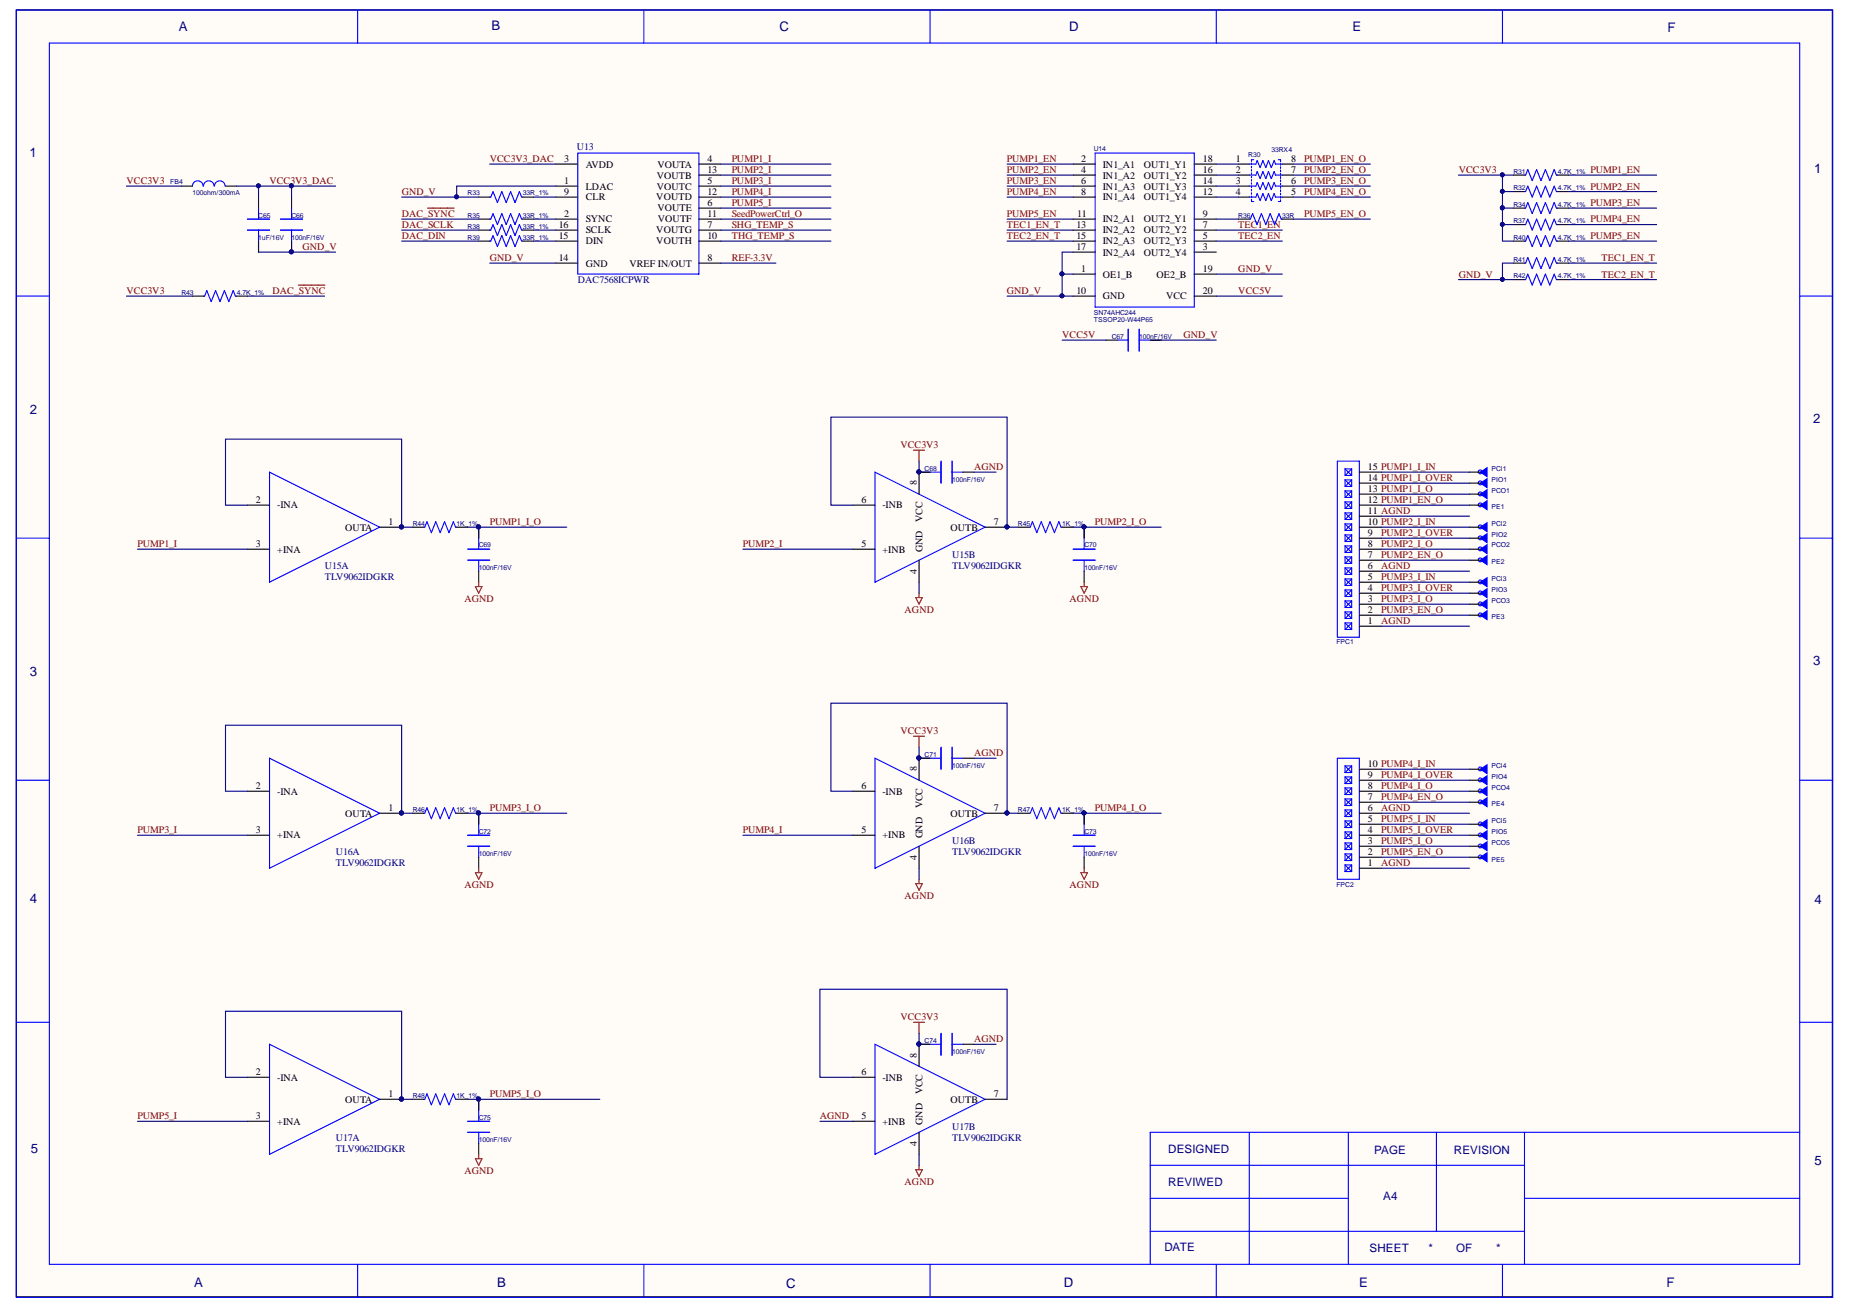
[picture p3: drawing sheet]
<svg xmlns="http://www.w3.org/2000/svg" width="297mm" height="210mm" viewBox="0 0 297 210" stroke-linecap="round" stroke-linejoin="round" font-family="sans-serif">
<path d="M2.6 1.6h291.3v206.3h-291.3z" fill="#fffcf8" stroke="#000" stroke-width=".16"/>
<g fill="none" stroke="#00f" stroke-width=".18">
<path d="M2.6 1.6h291.3v206.4h-291.3zM7.9 6.9h280.8v195.8h-280.8zM57.4 1.6v5.3M103.3 1.6v5.3M149.2 1.6v5.3M195.1 1.6v5.3M241 1.6v5.3M78.5 36.9h.2l.4-.9 .7 1.8 .7-1.8 .7 1.8 .7-1.8 .7 1.8 .7-1.8 .4 .9h.1M78.5 35.1h.2l.4-.8 .7 1.7 .7-1.7 .7 1.7 .7-1.7 .7 1.7 .7-1.7 .4 .8h.1M78.5 38.7h.2l.4-.9 .7 1.7 .7-1.7 .7 1.7 .7-1.7 .7 1.7 .7-1.7 .4 .9h.1M175.7 24.5h15.8v24.7h-15.8zM200.4 26.3h1l.2-.6 .5 1.2 .5-1.2 .4 1.2 .4-1.2 .5 1.2 .5-1.2 .2 .6h1.1"/>
<path d="M200.4 28.1h1l.2-.6 .5 1.1 .5-1.1 .4 1.1 .4-1.1 .5 1.1 .5-1.1 .2 .6h1.1M200.4 29.8h1l.2-.5 .5 1.1 .5-1.1 .4 1.1 .4-1.1 .5 1.1 .5-1.1 .2 .5h1.1M200.4 31.6h1l.2-.6 .5 1.2 .5-1.2 .4 1.2 .4-1.2 .5 1.2 .5-1.2 .2 .6h1.1M200.7 26.1v.3M200.7 26.7v.2M200.7 27.2v.2M200.7 27.7v.3M200.7 28.3v.2M200.7 28.8v.2M200.7 29.3v.3M200.7 29.8v.3M200.7 30.4v.2"/>
<path d="M200.7 30.9v.2M200.7 31.4v.3M200.7 32v.3h.4M201.1 25.6h-.4v.3M205 25.6h.4v.4M205.4 32v.3h-.4M205.4 26.2v.3M205.4 26.7v.3M205.4 27.3v.2M205.4 27.8v.3M205.4 28.3v.3M205.4 28.9v.2"/>
<path d="M205.4 29.4v.3M205.4 29.9v.3M205.4 30.4v.3M205.4 31v.3M205.4 31.5v.3M244.5 28.1h.2l.3-.9 .7 1.8 .8-1.8 .7 1.8 .7-1.8 .7 1.8 .7-1.8 .3 .9h.2M244.5 30.7h.2l.3-.9 .7 1.8 .8-1.8 .7 1.8 .7-1.8 .7 1.8 .7-1.8 .3 .9h.2M244.5 33.4h.2l.3-.9 .7 1.8 .8-1.8 .7 1.8 .7-1.8 .7 1.8 .7-1.8 .3 .9h.2M244.5 36h.2l.3-.9 .7 1.8 .8-1.8 .7 1.8 .7-1.8 .7 1.8 .7-1.8 .3 .9h.2M2.6 47.5h5.3M179.2 54.5h1.7M180.9 52.8v3.5"/>
<path d="M182.7 54.5h3.5M182.7 52.8v3.5M288.7 47.5h5.2M43.2 75.7l17.7 8.8-17.7 8.9zM140.3 75.7l17.7 8.8-17.7 8.9zM147.4 75.7h3.5M150.9 73.9v3.6M152.7 75.7h1.8M152.7 73.9v3.6M2.6 86.3h5.3M67.9 84.5h.2l.4-.8 .7 1.7 .7-1.7 .7 1.7 .7-1.7 .7 1.7 .7-1.7 .4 .8h.1M75 89.8h3.5"/>
<path d="M75 88.1h3.5M76.8 84.5v3.6M76.8 89.8v1.8M165.1 84.5h.1l.4-.8 .7 1.7 .7-1.7 .7 1.7 .7-1.7 .7 1.7 .7-1.7 .4 .8h.2M172.1 89.8h3.6M172.1 88.1h3.6M173.9 84.5v3.6M173.9 89.8v1.8M288.7 86.3h5.2M150.9 119.8v3.5M152.7 119.8v3.5M2.6 125.1h5.3"/>
<path d="M43.2 121.6l17.7 8.8-17.7 8.8zM67.9 130.4h.2l.4-.9 .7 1.8 .7-1.8 .7 1.8 .7-1.8 .7 1.8 .7-1.8 .4 .9h.1M75 135.7h3.5M75 133.9h3.5M76.8 130.4v3.5M76.8 135.7v1.8M140.3 121.6l17.7 8.8-17.7 8.8zM147.4 121.6h3.5M152.7 121.6h1.8M165.1 130.4h.1l.4-.9 .7 1.8 .7-1.8 .7 1.8 .7-1.8 .7 1.8 .7-1.8 .4 .9h.2M172.1 135.7h3.6M172.1 133.9h3.6"/>
<path d="M173.9 130.4v3.5M173.9 135.7v1.8M288.7 125.1h5.2M2.6 163.9h5.3M288.7 163.9h5.2M184.5 186.9h60M184.5 197.4h60M184.5 192.2h31.8M200.4 181.6v21.1M216.3 181.6v21.1M230.4 181.6v15.8M244.5 192.2h44.2"/>
<path d="M244.5 181.6v21.1M288.7 181.6h-104.2v21.1M57.4 202.7v5.3M103.3 202.7v5.3M149.2 202.7v5.3M195.1 202.7v5.3M241 202.7v5.3"/>
</g>
<g fill="none" stroke="#800000" stroke-width=".18">
<path d="M68.6 33.4h4.2M146.5 72.2h1.8M147.4 72.2v1.7M76.2 94.1h1.1l-.5 1zM76.8 93.4v.7M146.9 95.8h1l-.5 1.1zM147.4 95.1v.7M173.4 94.1h1l-.5 1zM173.9 93.4v.7M146.5 118.1h1.8M147.4 118.1v1.7M76.2 139.9h1.1l-.5 1.1z"/>
<path d="M76.8 139.2v.7M173.4 139.9h1l-.5 1.1zM173.9 139.2v.7M146.9 141.7h1l-.5 1.1zM147.4 141v.7"/>
</g>
<g fill="none" stroke="#000" stroke-width=".18">
<path d="M76.8 38.7h1.7M76.8 36.9h1.7M76.8 35.1h1.7M83.8 38.7h1.8M83.8 36.9h1.8M83.8 35.1h1.8M172.1 26.3h3.6M172.1 28.1h3.6M172.1 38.7h3.6M172.1 29.8h3.6M172.1 36.9h3.6M172.1 31.6h3.6"/>
<path d="M172.1 35.1h3.6M191.5 26.3h3.6M191.5 28.1h3.6M191.5 38.7h3.6M191.5 29.8h3.6M191.5 36.9h3.6M191.5 31.6h3.6M191.5 35.1h3.6M198.6 26.3h1.8M198.6 28.1h1.8M198.6 29.8h1.8M198.6 31.6h1.8"/>
<path d="M205.7 26.3h1.7M205.7 28.1h1.7M205.7 29.8h1.7M205.7 31.6h1.7M242.7 28.1h1.8M242.7 30.7h1.8M242.7 33.4h1.8M242.7 36h1.8M249.8 28.1h1.8M249.8 30.7h1.8M249.8 33.4h1.8M249.8 36h1.8"/>
<path d="M172.1 44h3.6M172.1 40.4h3.6M172.1 47.5h3.6M177.4 54.5h1.8M184.5 54.5h1.7M191.5 44h3.6M191.5 40.4h3.6M191.5 47.5h3.6M149.2 75.7h-1.8v3.5M154.5 75.7h1.7M39.7 81h3.5M39.7 88.1h3.5"/>
<path d="M60.9 84.5h3.5M66.2 84.5h1.7M73.2 84.5h1.8M76.8 84.5v1.8M76.8 91.6v1.8M136.8 81h3.5M136.8 88.1h3.5M147.4 89.8v3.6M158 84.5h3.5M163.3 84.5h1.8M170.4 84.5h1.7M173.9 84.5v1.8"/>
<path d="M173.9 91.6v1.8M39.7 126.9h3.5M39.7 133.9h3.5M60.9 130.4h3.5M66.2 130.4h1.7M73.2 130.4h1.8M76.8 130.4v1.8M76.8 137.5v1.7M136.8 126.9h3.5M136.8 133.9h3.5M147.4 135.7v3.5M149.2 121.6h-1.8v3.5"/>
<path d="M154.5 121.6h1.7M158 130.4h3.5M163.3 130.4h1.8M170.4 130.4h1.7M173.9 130.4v1.8M173.9 137.5v1.7"/>
</g>
<g fill="#000080" stroke="#000080" stroke-width=".16">
<circle cx="64.4" cy="84.5" r=".31"/>
<circle cx="76.7" cy="84.5" r=".31"/>
<circle cx="173.9" cy="84.5" r=".31"/>
<circle cx="64.4" cy="130.4" r=".31"/>
<circle cx="161.5" cy="130.4" r=".31"/>
<circle cx="147.4" cy="121.5" r=".31"/>
<circle cx="76.7" cy="130.4" r=".31"/>
<circle cx="173.9" cy="130.4" r=".31"/>
<circle cx="161.5" cy="84.5" r=".31"/>
<circle cx="147.4" cy="75.7" r=".31"/>
</g>
<g fill="none" stroke="#00f" stroke-width=".16">
<path d="M180.9 52.8v3.5M182.7 52.8v3.5M150.9 73.9v3.6M152.7 73.9v3.6M75 89.8h3.5M75 88.1h3.5M172.1 89.8h3.6M172.1 88.1h3.6M150.9 119.8v3.5M152.7 119.8v3.5M75 135.7h3.5M75 133.9h3.5"/>
<path d="M172.1 135.7h3.6M172.1 133.9h3.6"/>
</g>
<path d="M237.4 75.7l1.1-.7v1.4z" fill="#00f"/>
<g fill="none" stroke="#00f" stroke-width=".18">
<path d="M237.4 75.7l1.1-.7v1.4z"/>
<circle cx="237.4" cy="75.7" r=".31"/>
</g>
<path d="M235.7 75.7h1.7" fill="none" stroke="#000" stroke-width=".18"/>
<path d="M237.4 81l1.1-.7v1.4z" fill="#00f"/>
<g fill="none" stroke="#00f" stroke-width=".18">
<path d="M237.4 81l1.1-.7v1.4z"/>
<circle cx="237.4" cy="81" r=".31"/>
</g>
<path d="M235.7 81h1.7" fill="none" stroke="#000" stroke-width=".18"/>
<path d="M237.4 79.2l1.1-.7v1.4z" fill="#00f"/>
<g fill="none" stroke="#00f" stroke-width=".18">
<path d="M32.6 29.8a.85 .85 0 0 0-.9-.8 .85 .85 0 0 0-.8 .8M34.3 29.8a.85 .85 0 0 0-.8-.8 .85 .85 0 0 0-.9 .8M36.1 29.8a.85 .85 0 0 0-.9-.8 .85 .85 0 0 0-.8 .8M39.7 35.1h3.5M39.7 36.9h3.5M41.5 33.4v1.7M41.5 36.9v3.5M45 35.1h3.5M45 36.9h3.5M46.8 33.4v1.7M46.8 36.9v3.5M78.5 31.6h.2l.4-.9 .7 1.8 .7-1.8 .7 1.8 .7-1.8 .7 1.8 .7-1.8 .4 .9h.1"/>
<path d="M92.7 24.5h19.4v19.5h-19.4zM200.4 35.1h.1l.4-.8 .7 1.7 .7-1.7 .7 1.7 .7-1.7 .7 1.7 .7-1.7 .4 .8h.2M244.5 38.7h.2l.3-.9 .7 1.7 .8-1.7 .7 1.7 .7-1.7 .7 1.7 .7-1.7 .3 .9h.2M32.6 47.5h.2l.4-.9 .7 1.8 .7-1.8 .7 1.8 .7-1.8 .7 1.8 .7-1.8 .4 .9h.1M244.5 42.2h.2l.3-.9 .7 1.8 .8-1.8 .7 1.8 .7-1.8 .7 1.8 .7-1.8 .3 .9h.2M244.5 44.8h.2l.3-.8 .7 1.7 .8-1.7 .7 1.7 .7-1.7 .7 1.7 .7-1.7 .3 .8h.2M237.4 79.2l1.1-.7v1.4zM43.2 167.5l17.7 8.8-17.7 8.8zM67.9 176.3h.2l.4-.9 .7 1.8 .7-1.8 .7 1.8 .7-1.8 .7 1.8 .7-1.8 .4 .9h.1M75 179.8h3.5M76.8 176.3v3.5M140.3 167.5l17.7 8.8-17.7 8.8z"/>
<path d="M147.4 167.5h3.5M150.9 165.7v3.5M152.7 167.5h1.8M152.7 165.7v3.5M75 181.6h3.5M76.8 181.6v1.7"/>
<circle cx="237.4" cy="79.2" r=".31"/>
</g>
<g fill="none" stroke="#000" stroke-width=".18">
<path d="M29.1 29.8h1.8M36.2 29.8h1.7M41.5 31.6v1.8M41.5 38.7v1.7M46.8 31.6v1.8M46.8 38.7v1.7M76.8 31.6h1.7M83.8 31.6h1.8M89.1 29.8h3.6M89.1 26.3h3.6M89.1 31.6h3.6M89.1 35.1h3.6"/>
<path d="M89.1 36.9h3.6M89.1 38.7h3.6M112.1 29.8h3.5M112.1 26.3h3.5M112.1 31.6h3.5M112.1 35.1h3.5M112.1 36.9h3.5M112.1 38.7h3.5M112.1 28.1h3.5M112.1 33.4h3.5M198.6 35.1h1.8M205.7 35.1h1.7"/>
<path d="M242.7 38.7h1.8M249.8 38.7h1.8M30.9 47.5h1.7M37.9 47.5h1.8M89.1 42.2h3.6M112.1 42.2h3.5M242.7 42.2h1.8M242.7 44.8h1.8M249.8 42.2h1.8M249.8 44.8h1.8M235.7 79.2h1.7M39.7 172.7h3.5"/>
<path d="M39.7 179.8h3.5M60.9 176.3h3.5M66.2 176.3h1.7M73.2 176.3h1.8M76.8 176.3v1.7M136.8 172.7h3.5M136.8 179.8h3.5M149.2 167.5h-1.8v3.5M154.5 167.5h1.7M158 176.3h3.5M76.8 183.3v1.8M147.4 181.6v3.5"/>
</g>
<path d="M39.7 35.1h3.5M39.7 36.9h3.5M45 35.1h3.5M45 36.9h3.5M75 179.8h3.5M150.9 165.7v3.5M152.7 165.7v3.5M75 181.6h3.5" fill="none" stroke="#00f" stroke-width=".16"/>
<g fill="#000080" stroke="#000080" stroke-width=".16">
<circle cx="46.7" cy="40.4" r=".31"/>
<circle cx="64.4" cy="176.2" r=".31"/>
<circle cx="147.4" cy="167.4" r=".31"/>
<circle cx="76.7" cy="176.2" r=".31"/>
</g>
<path d="M47.9 45.7h4.2M146.5 163.9h1.8M147.4 163.9v1.8M76.2 185.8h1.1l-.5 1.1zM76.8 185.1v.7M146.9 187.6h1l-.5 1zM147.4 186.9v.7" fill="none" stroke="#800000" stroke-width=".18"/>
<path d="M237.4 77.5l1.1-.7v1.4z" fill="#00f"/>
<g fill="none" stroke="#00f" stroke-width=".18">
<path d="M237.4 77.5l1.1-.7v1.4z"/>
<circle cx="237.4" cy="77.4" r=".31"/>
</g>
<path d="M235.7 77.5h1.7" fill="none" stroke="#000" stroke-width=".18"/>
<path d="M237.4 84.5l1.1-.7v1.4z" fill="#00f"/>
<g fill="none" stroke="#00f" stroke-width=".18">
<path d="M237.4 84.5l1.1-.7v1.4z"/>
<circle cx="237.4" cy="84.5" r=".31"/>
</g>
<path d="M235.7 84.5h1.7" fill="none" stroke="#000" stroke-width=".18"/>
<path d="M237.4 88.1l1.1-.7v1.4z" fill="#00f"/>
<g fill="none" stroke="#00f" stroke-width=".18">
<path d="M237.4 88.1l1.1-.7v1.4z"/>
<circle cx="237.4" cy="88" r=".31"/>
</g>
<path d="M235.7 88.1h1.7" fill="none" stroke="#000" stroke-width=".18"/>
<path d="M237.4 86.3l1.1-.7v1.4z" fill="#00f"/>
<g fill="none" stroke="#00f" stroke-width=".18">
<path d="M237.4 86.3l1.1-.7v1.4z"/>
<circle cx="237.4" cy="86.3" r=".31"/>
</g>
<path d="M235.7 86.3h1.7" fill="none" stroke="#000" stroke-width=".18"/>
<path d="M237.4 89.8l1.1-.7v1.4z" fill="#00f"/>
<g fill="none" stroke="#00f" stroke-width=".18">
<path d="M237.4 89.8l1.1-.7v1.4z"/>
<circle cx="237.4" cy="89.8" r=".31"/>
</g>
<path d="M235.7 89.8h1.7" fill="none" stroke="#000" stroke-width=".18"/>
<path d="M237.4 93.4l1.1-.8v1.5z" fill="#00f"/>
<g fill="none" stroke="#00f" stroke-width=".18">
<path d="M237.4 93.4l1.1-.8v1.5z"/>
<circle cx="237.4" cy="93.3" r=".31"/>
</g>
<path d="M235.7 93.4h1.7" fill="none" stroke="#000" stroke-width=".18"/>
<path d="M237.4 96.9l1.1-.7v1.4z" fill="#00f"/>
<g fill="none" stroke="#00f" stroke-width=".18">
<path d="M237.4 96.9l1.1-.7v1.4z"/>
<circle cx="237.4" cy="96.8" r=".31"/>
</g>
<path d="M235.7 96.9h1.7" fill="none" stroke="#000" stroke-width=".18"/>
<path d="M237.4 95.1l1.1-.7v1.4z" fill="#00f"/>
<g fill="none" stroke="#00f" stroke-width=".18">
<path d="M237.4 95.1l1.1-.7v1.4z"/>
<circle cx="237.4" cy="95.1" r=".31"/>
</g>
<path d="M235.7 95.1h1.7" fill="none" stroke="#000" stroke-width=".18"/>
<path d="M237.4 98.6l1.1-.7v1.5z" fill="#00f"/>
<g fill="none" stroke="#00f" stroke-width=".18">
<path d="M237.4 98.6l1.1-.7v1.5z"/>
<circle cx="237.4" cy="98.6" r=".31"/>
</g>
<path d="M235.7 98.6h1.7" fill="none" stroke="#000" stroke-width=".18"/>
<path d="M237.4 123.3l1.1-.7v1.5z" fill="#00f"/>
<g fill="none" stroke="#00f" stroke-width=".18">
<path d="M237.4 123.3l1.1-.7v1.5z"/>
<circle cx="237.4" cy="123.3" r=".31"/>
</g>
<path d="M235.7 123.3h1.7" fill="none" stroke="#000" stroke-width=".18"/>
<path d="M237.4 126.9l1.1-.7v1.4z" fill="#00f"/>
<g fill="none" stroke="#00f" stroke-width=".18">
<path d="M237.4 126.9l1.1-.7v1.4z"/>
<circle cx="237.4" cy="126.8" r=".31"/>
</g>
<path d="M235.7 126.9h1.7" fill="none" stroke="#000" stroke-width=".18"/>
<path d="M237.4 125.1l1.1-.7v1.4z" fill="#00f"/>
<g fill="none" stroke="#00f" stroke-width=".18">
<path d="M237.4 125.1l1.1-.7v1.4z"/>
<circle cx="237.4" cy="125.1" r=".31"/>
</g>
<path d="M235.7 125.1h1.7" fill="none" stroke="#000" stroke-width=".18"/>
<path d="M237.4 128.6l1.1-.7v1.4z" fill="#00f"/>
<g fill="none" stroke="#00f" stroke-width=".18">
<path d="M237.4 128.6l1.1-.7v1.4z"/>
<circle cx="237.4" cy="128.6" r=".31"/>
</g>
<path d="M235.7 128.6h1.7" fill="none" stroke="#000" stroke-width=".18"/>
<path d="M237.4 132.2l1.1-.7v1.4z" fill="#00f"/>
<g fill="none" stroke="#00f" stroke-width=".18">
<path d="M237.4 132.2l1.1-.7v1.4z"/>
<circle cx="237.4" cy="132.1" r=".31"/>
</g>
<path d="M235.7 132.2h1.7" fill="none" stroke="#000" stroke-width=".18"/>
<path d="M237.4 135.7l1.1-.7v1.4z" fill="#00f"/>
<g fill="none" stroke="#00f" stroke-width=".18">
<path d="M237.4 135.7l1.1-.7v1.4z"/>
<circle cx="237.4" cy="135.7" r=".31"/>
</g>
<path d="M235.7 135.7h1.7" fill="none" stroke="#000" stroke-width=".18"/>
<path d="M237.4 133.9l1.1-.7v1.4z" fill="#00f"/>
<g fill="none" stroke="#00f" stroke-width=".18">
<path d="M237.4 133.9l1.1-.7v1.4z"/>
<circle cx="237.4" cy="133.9" r=".31"/>
</g>
<path d="M235.7 133.9h1.7" fill="none" stroke="#000" stroke-width=".18"/>
<path d="M237.4 137.5l1.1-.7v1.4z" fill="#00f"/>
<g fill="none" stroke="#00f" stroke-width=".18">
<path d="M214.5 73.9h3.5v28.3h-3.5zM215.7 75.2v1M215.7 76.9v1.1M215.7 78.7v1.1M215.7 76.9h1.1M215.7 78h1.1M215.7 76.9l1.1 1.1M215.7 78.7h1.1M215.7 79.8h1.1M215.7 78.7l1.1 1.1M215.7 75.2h1.1M215.7 76.2h1.1"/>
<path d="M215.7 75.2l1.1 1M216.8 75.2v1M216.8 76.9v1.1M216.8 78.7v1.1M216.8 76.9l-1.1 1.1M216.8 78.7l-1.1 1.1M216.8 75.2l-1.1 1M215.7 98.1h1.1M215.7 80.5v1M215.7 82.2v1.1M215.7 84v1.1M215.7 85.8v1"/>
<path d="M215.7 87.5v1.1M215.7 89.3v1.1M215.7 91.1v1M215.7 92.8v1.1M215.7 94.6v1M215.7 96.4v1M215.7 98.1v1.1M215.7 99.9v1M215.7 99.2h1.1M215.7 98.1l1.1 1.1M215.7 99.9h1.1M215.7 99.9l1.1 1"/>
<path d="M215.7 94.6h1.1M215.7 95.6h1.1M215.7 94.6l1.1 1M215.7 96.4h1.1M215.7 97.4h1.1M215.7 96.4l1.1 1M215.7 91.1h1.1M215.7 92.1h1.1M215.7 91.1l1.1 1M215.7 92.8h1.1M215.7 93.9h1.1M215.7 92.8l1.1 1.1"/>
<path d="M215.7 87.5h1.1M215.7 88.6h1.1M215.7 87.5l1.1 1.1M215.7 89.3h1.1M215.7 90.4h1.1M215.7 89.3l1.1 1.1M215.7 84h1.1M215.7 85.1h1.1M215.7 84l1.1 1.1M215.7 85.8h1.1M215.7 86.8h1.1M215.7 85.8l1.1 1"/>
<path d="M215.7 80.5h1.1M215.7 81.5h1.1M215.7 80.5l1.1 1M215.7 82.2h1.1M215.7 83.3h1.1M215.7 82.2l1.1 1.1M216.8 80.5v1M216.8 82.2v1.1M216.8 84v1.1M216.8 85.8v1M216.8 87.5v1.1M216.8 89.3v1.1"/>
<path d="M216.8 91.1v1M216.8 92.8v1.1M216.8 94.6v1M216.8 96.4v1M216.8 98.1v1.1M216.8 99.9v1M216.8 98.1l-1.1 1.1M216.8 99.9l-1.1 1M216.8 94.6l-1.1 1M216.8 96.4l-1.1 1M216.8 91.1l-1.1 1M216.8 92.8l-1.1 1.1"/>
<path d="M216.8 87.5l-1.1 1.1M216.8 89.3l-1.1 1.1M216.8 84l-1.1 1.1M216.8 85.8l-1.1 1M216.8 80.5l-1.1 1M216.8 82.2l-1.1 1.1M215.7 100.9h1.1M214.5 121.6h3.5v19.4h-3.5zM215.7 122.8v1.1M215.7 124.6v1M215.7 126.3v1.1M215.7 128.1v1.1"/>
<path d="M215.7 129.9v1M215.7 131.6v1.1M215.7 133.4v1.1M215.7 135.2v1M215.7 136.9v1.1M215.7 138.7v1.1M215.7 136.9h1.1M215.7 138h1.1M215.7 136.9l1.1 1.1M215.7 138.7h1.1M215.7 139.8h1.1M215.7 138.7l1.1 1.1"/>
<path d="M215.7 133.4h1.1M215.7 134.5h1.1M215.7 133.4l1.1 1.1M215.7 135.2h1.1M215.7 136.2h1.1M215.7 135.2l1.1 1M215.7 129.9h1.1M215.7 130.9h1.1M215.7 129.9l1.1 1M215.7 131.6h1.1M215.7 132.7h1.1M215.7 131.6l1.1 1.1"/>
<path d="M215.7 126.3h1.1M215.7 127.4h1.1M215.7 126.3l1.1 1.1M215.7 128.1h1.1M215.7 129.2h1.1M215.7 128.1l1.1 1.1M215.7 122.8h1.1M215.7 123.9h1.1M215.7 122.8l1.1 1.1M215.7 124.6h1.1M215.7 125.6h1.1M215.7 124.6l1.1 1"/>
<path d="M216.8 122.8v1.1M216.8 124.6v1M216.8 126.3v1.1M216.8 128.1v1.1M216.8 129.9v1M216.8 131.6v1.1M216.8 133.4v1.1M216.8 135.2v1M216.8 136.9v1.1M216.8 138.7v1.1M216.8 136.9l-1.1 1.1M216.8 138.7l-1.1 1.1"/>
<path d="M216.8 133.4l-1.1 1.1M216.8 135.2l-1.1 1M216.8 129.9l-1.1 1M216.8 131.6l-1.1 1.1M216.8 126.3l-1.1 1.1M216.8 128.1l-1.1 1.1M216.8 122.8l-1.1 1.1M216.8 124.6l-1.1 1M237.4 137.5l1.1-.7v1.4z"/>
<circle cx="237.4" cy="137.4" r=".31"/>
</g>
<g fill="none" stroke="#000" stroke-width=".18">
<path d="M218 79.2h3.6M218 77.5h3.6M218 75.7h3.6M218 98.6h3.6M218 96.9h3.6M218 95.1h3.6M218 93.4h3.6M218 91.6h3.6M218 89.8h3.6M218 88.1h3.6M218 86.3h3.6M218 84.5h3.6"/>
<path d="M218 82.8h3.6M218 81h3.6M218 100.4h3.6M218 137.5h3.6M218 139.2h3.6M218 135.7h3.6M218 133.9h3.6M218 132.2h3.6M218 130.4h3.6M218 128.6h3.6M218 126.9h3.6M218 125.1h3.6"/>
<path d="M218 123.3h3.6M235.7 137.5h1.7"/>
</g>
<g fill="none" stroke="#000080" stroke-width=".18">
<path d="M20.3 29.8h8.8M37.9 29.8h15.9M41.5 29.8v1.8M46.8 29.8v1.8M64.4 31.6h12.4M64.4 35.1h12.4M64.4 36.9h12.4M64.4 38.7h12.4M78.5 26.3h10.6M85.6 35.1h3.5M85.6 36.9h3.5M85.6 38.7h3.5"/>
<path d="M85.6 31.6h3.5M89.1 29.8h-15.9v1.8M115.6 26.3h17.7M115.6 35.1h17.7M115.6 36.9h17.7M115.6 38.7h17.7M115.6 28.1h17.7M115.6 29.8h17.7M115.6 31.6h17.7M115.6 33.4h17.7M161.5 26.3h10.6M161.5 35.1h10.6"/>
<path d="M161.5 36.9h10.6M161.5 38.7h10.6M161.5 28.1h10.6M161.5 29.8h10.6M161.5 31.6h10.6M195.1 26.3h3.5M195.1 35.1h3.5M195.1 36.9h10.6M195.1 38.7h10.6M195.1 28.1h3.5M195.1 29.8h3.5M195.1 31.6h3.5"/>
<path d="M207.4 26.3h12.4M207.4 35.1h12.4M207.4 28.1h12.4M207.4 29.8h12.4M207.4 31.6h12.4M233.9 28.1h8.8M241 36v2.7h1.7M241 33.4v2.6h1.7M241 33.4h1.7M241 28.1v2.6M242.7 30.7h-1.7v2.7M251.6 38.7h14.1"/>
<path d="M251.6 28.1h14.1M251.6 33.4h14.1M251.6 30.7h14.1M251.6 36h14.1M20.3 47.5h10.6M39.7 47.5h12.4M41.5 40.4h12.3M78.5 42.2h10.6M115.6 42.2h8.8M161.5 47.5h10.6M170.4 54.5h7M172.1 44h-1.7v3.5"/>
<path d="M172.1 40.4h-1.7v3.6M186.2 54.5h8.9M195.1 47.5h10.6M195.1 44h10.6M233.9 44.8h8.8M242.7 42.2h-1.7v2.6M251.6 42.2h14.1M251.6 44.8h14.1M147.4 73.9v1.8M156.2 75.7h3.6M221.6 75.7h14.1M221.6 77.5h14.1"/>
<path d="M221.6 79.2h14.1M22 88.1h17.7M39.7 81h-3.5v-10.6h28.2v14.1h1.8M75 84.5h15.9M119.2 88.1h17.6M136.8 81h-3.5v-14.1h28.2v17.6h1.8M147.4 93.4v1.7M172.1 84.5h14.1M221.6 88.1h14.1M221.6 84.5h14.1M221.6 81h14.1M221.6 82.8h14.1"/>
<path d="M221.6 91.6h14.1M221.6 86.3h14.1M221.6 89.8h14.1M221.6 93.4h14.1M221.6 95.1h14.1M221.6 96.9h14.1M221.6 98.6h14.1M147.4 119.8v1.8M221.6 100.4h14.1M22 133.9h17.7M39.7 126.9h-3.5v-10.6h28.2v14.1h1.8M75 130.4h15.9"/>
<path d="M119.2 133.9h17.6M136.8 126.9h-3.5v-14.1h28.2v17.6h1.8M147.4 139.2v1.8M156.2 121.6h3.6M172.1 130.4h14.1M221.6 133.9h14.1M221.6 130.4h14.1M221.6 123.3h14.1M221.6 125.1h14.1M221.6 126.9h14.1M221.6 128.6h14.1M221.6 139.2h14.1"/>
<path d="M221.6 132.2h14.1M221.6 135.7h14.1M221.6 137.5h14.1M22 179.8h17.7M39.7 172.7h-3.5v-10.5h28.2v14.1h1.8M75 176.3h21.2M131.5 179.8h5.3M136.8 172.7h-5.3v-14.1h30v17.7M147.4 165.7v1.8M156.2 167.5h3.6M147.4 185.1v1.8"/>
</g>
<g fill="#000080" stroke="#000080" stroke-width=".16">
<circle cx="147.4" cy="75.7" r=".31"/>
<circle cx="76.7" cy="130.4" r=".31"/>
<circle cx="147.4" cy="121.5" r=".31"/>
<circle cx="173.9" cy="130.4" r=".31"/>
<circle cx="241" cy="28" r=".31"/>
<circle cx="46.7" cy="29.8" r=".31"/>
<circle cx="41.4" cy="29.8" r=".31"/>
<circle cx="46.7" cy="40.4" r=".31"/>
<circle cx="76.7" cy="84.5" r=".31"/>
<circle cx="173.9" cy="84.5" r=".31"/>
<circle cx="241" cy="44.8" r=".31"/>
<circle cx="161.5" cy="84.5" r=".31"/>
<circle cx="64.4" cy="84.5" r=".31"/>
<circle cx="64.4" cy="130.4" r=".31"/>
<circle cx="170.3" cy="47.4" r=".31"/>
<circle cx="161.5" cy="130.4" r=".31"/>
<circle cx="73.2" cy="31.6" r=".31"/>
<circle cx="170.3" cy="43.9" r=".31"/>
<circle cx="241" cy="30.7" r=".31"/>
<circle cx="241" cy="33.3" r=".31"/>
<circle cx="241" cy="36" r=".31"/>
<circle cx="76.7" cy="176.2" r=".31"/>
<circle cx="147.4" cy="167.4" r=".31"/>
<circle cx="64.4" cy="176.2" r=".31"/>
</g>
<g font-size="2.1" fill="#000080">
<text x="28.7" y="5">A</text>
<text x="78.8" y="4.9">B</text>
<text x="125" y="5">C</text>
<text x="171.5" y="5">D</text>
<text x="216.9" y="5">E</text>
<text x="267.5" y="5.2">F</text>
<text x="4.7" y="25.1">1</text>
<text x="290.9" y="27.8">1</text>
<text x="4.8" y="66.4">2</text>
<text x="290.8" y="67.8">2</text>
<text x="290.8" y="106.7">3</text>
<text x="4.8" y="108.4">3</text>
<text x="4.8" y="144.8">4</text>
<text x="291" y="144.9">4</text>
<text x="5" y="184.8">5</text>
<text x="291" y="186.7">5</text>
<text x="31.1" y="206.3">A</text>
<text x="79.7" y="206.3">B</text>
<text x="126.1" y="206.5">C</text>
<text x="170.6" y="206.3">D</text>
<text x="218" y="206.3">E</text>
<text x="267.3" y="206.3">F</text>
</g>
<g font-size="1.9" fill="#000080">
<text x="187.4" y="184.9">DESIGNED</text>
<text x="220.4" y="185">PAGE</text>
<text x="233.2" y="185">REVISION</text>
<text x="187.4" y="190.2">REVIWED</text>
<text x="221.9" y="192.5">A4</text>
<text x="186.8" y="200.6">DATE</text>
<text x="219.7" y="200.8">SHEET</text>
<text x="229.1" y="200.8">*</text>
<text x="233.5" y="200.8">OF</text>
<text x="240" y="200.8">*</text>
</g>
<g font-size="1.6" fill="#000080">
<text x="92.5" y="24">U13</text>
<text x="92.7" y="45.4">DAC7568ICPWR</text>
<text x="152.7" y="89.5">U15B</text>
<text x="52.1" y="91.3">U15A</text>
<text x="52.1" y="93">TLV9062IDGKR</text>
<text x="152.7" y="91.3">TLV9062IDGKR</text>
<text x="53.9" y="137.1">U16A</text>
<text x="152.7" y="135.4">U16B</text>
<text x="152.7" y="137.1">TLV9062IDGKR</text>
<text x="53.9" y="138.9">TLV9062IDGKR</text>
<text x="53.9" y="183">U17A</text>
<text x="53.9" y="184.7">TLV9062IDGKR</text>
<text x="152.7" y="181.2">U17B</text>
<text x="152.7" y="183">TLV9062IDGKR</text>
</g>
<g font-size="1.6" fill="#800000">
<text x="20.3" y="29.5">VCC3V3</text>
<text x="43.2" y="29.5">VCC3V3_DAC</text>
<text x="78.5" y="25.9">VCC3V3_DAC</text>
<text x="117.4" y="25.9">PUMP1_I</text>
<text x="117.4" y="27.7">PUMP2_I</text>
<text x="117.4" y="29.5">PUMP3_I</text>
<text x="161.5" y="25.9">PUMP1_EN</text>
<text x="161.5" y="27.7">PUMP2_EN</text>
<text x="161.5" y="29.5">PUMP3_EN</text>
<text x="209.2" y="25.9">PUMP1_EN_O</text>
<text x="209.2" y="27.7">PUMP2_EN_O</text>
<text x="209.2" y="29.5">PUMP3_EN_O</text>
<text x="234" y="27.7">VCC3V3</text>
<text x="255.1" y="27.7">PUMP1_EN</text>
<text x="64.4" y="34.8">DAC_SYNC</text>
<text x="64.4" y="31.3">GND_V</text>
<text x="117.4" y="34.8">SeedPowerCtrl_O</text>
<text x="117.4" y="31.3">PUMP4_I</text>
<text x="117.4" y="33">PUMP5_I</text>
<text x="161.5" y="31.3">PUMP4_EN</text>
<text x="161.5" y="34.8">PUMP5_EN</text>
<text x="209.2" y="31.3">PUMP4_EN_O</text>
<text x="209.2" y="34.8">PUMP5_EN_O</text>
<text x="255.1" y="30.4">PUMP2_EN</text>
<text x="255.1" y="33">PUMP3_EN</text>
<text x="255.1" y="35.7">PUMP4_EN</text>
<text x="48.5" y="40">GND_V</text>
<text x="64.4" y="36.6">DAC_SCLK</text>
<text x="64.4" y="38.4">DAC_DIN</text>
<text x="78.5" y="41.8">GND_V</text>
<text x="117.4" y="41.8">REF-3.3V</text>
<text x="117.4" y="36.6">SHG_TEMP_S</text>
<text x="117.4" y="38.4">THG_TEMP_S</text>
<text x="161.5" y="38.4">TEC2_EN_T</text>
<text x="161.5" y="36.6">TEC1_EN_T</text>
<text x="198.6" y="36.6">TEC1_EN</text>
<text x="198.6" y="38.4">TEC2_EN</text>
<text x="255.1" y="38.4">PUMP5_EN</text>
<text x="256.9" y="41.8">TEC1_EN_T</text>
<text x="20.3" y="47.1">VCC3V3</text>
<text x="43.7" y="47.1">DAC_SYNC</text>
<text x="161.5" y="47.1">GND_V</text>
<text x="198.6" y="47.1">VCC5V</text>
<text x="198.6" y="43.6">GND_V</text>
<text x="234" y="44.5">GND_V</text>
<text x="256.9" y="44.5">TEC2_EN_T</text>
<text x="170.4" y="54.2">VCC5V</text>
<text x="189.8" y="54.2">GND_V</text>
<text x="144.4" y="71.8">VCC3V3</text>
<text x="156.3" y="75.4">AGND</text>
<text x="22.1" y="87.7">PUMP1_I</text>
<text x="78.5" y="84.2">PUMP1_I_O</text>
<text x="119.1" y="87.7">PUMP2_I</text>
<text x="175.6" y="84.2">PUMP2_I_O</text>
<text x="221.5" y="85.9">PUMP2_I_OVER</text>
<text x="221.5" y="87.7">PUMP2_I_O</text>
<text x="221.5" y="89.5">PUMP2_EN_O</text>
<text x="221.5" y="91.3">AGND</text>
<text x="221.5" y="94.8">PUMP3_I_OVER</text>
<text x="221.5" y="93">PUMP3_I_IN</text>
<text x="74.5" y="96.6">AGND</text>
<text x="145.1" y="98.3">AGND</text>
<text x="171.6" y="96.6">AGND</text>
<text x="221.5" y="96.6">PUMP3_I_O</text>
<text x="221.5" y="98.3">PUMP3_EN_O</text>
<text x="221.5" y="100">AGND</text>
<text x="144.4" y="117.7">VCC3V3</text>
<text x="156.3" y="121.3">AGND</text>
<text x="221.5" y="124.8">PUMP4_I_OVER</text>
<text x="78.5" y="130">PUMP3_I_O</text>
<text x="175.6" y="130">PUMP4_I_O</text>
<text x="221.5" y="126.5">PUMP4_I_O</text>
<text x="221.5" y="128.3">PUMP4_EN_O</text>
<text x="221.5" y="131.8">PUMP5_I_IN</text>
<text x="221.5" y="130">AGND</text>
<text x="22.1" y="133.6">PUMP3_I</text>
<text x="119.1" y="133.6">PUMP4_I</text>
<text x="221.5" y="133.6">PUMP5_I_OVER</text>
<text x="221.5" y="135.4">PUMP5_I_O</text>
<text x="221.5" y="137.1">PUMP5_EN_O</text>
<text x="74.5" y="142.4">AGND</text>
<text x="171.6" y="142.4">AGND</text>
<text x="221.5" y="138.9">AGND</text>
<text x="145.1" y="144.2">AGND</text>
<text x="144.4" y="163.6">VCC3V3</text>
<text x="156.3" y="167.1">AGND</text>
<text x="22.1" y="179.5">PUMP5_I</text>
<text x="78.5" y="175.9">PUMP5_I_O</text>
<text x="131.5" y="179.5">AGND</text>
<text x="74.5" y="188.3">AGND</text>
<text x="145.1" y="190">AGND</text>
</g>
<g font-size="1.6">
<text x="90.5" y="25.9">3</text>
<text x="90.5" y="29.5">1</text>
<text x="93.9" y="26.9">AVDD</text>
<text x="105.4" y="28.6">VOUTB</text>
<text x="105.4" y="26.9">VOUTA</text>
<text x="113.5" y="25.9">4</text>
<text x="113.5" y="27.7">13</text>
<text x="113.5" y="29.5">5</text>
<text x="173.4" y="25.9">2</text>
<text x="173.4" y="27.7">4</text>
<text x="173.4" y="29.5">6</text>
<text x="176.9" y="26.9">IN1_A1</text>
<text x="176.9" y="28.6">IN1_A2</text>
<text x="183.5" y="28.6">OUT1_Y2</text>
<text x="183.5" y="26.9">OUT1_Y1</text>
<text x="192.9" y="29.5">14</text>
<text x="192.9" y="27.7">16</text>
<text x="192.9" y="25.9">18</text>
<text x="198.2" y="25.9">1</text>
<text x="198.2" y="27.7">2</text>
<text x="198.2" y="29.5">3</text>
<text x="207.1" y="29.5">6</text>
<text x="207.1" y="27.7">7</text>
<text x="207.1" y="25.9">8</text>
<text x="90.5" y="31.3">9</text>
<text x="90.5" y="34.8">2</text>
<text x="93.9" y="30.4">LDAC</text>
<text x="93.9" y="32.1">CLR</text>
<text x="93.9" y="35.7">SYNC</text>
<text x="105.3" y="32.1">VOUTD</text>
<text x="105.4" y="30.4">VOUTC</text>
<text x="105.4" y="33.9">VOUTE</text>
<text x="105.5" y="35.7">VOUTF</text>
<text x="113.5" y="31.3">12</text>
<text x="113.5" y="33">6</text>
<text x="113.5" y="34.8">11</text>
<text x="172.7" y="34.8">11</text>
<text x="173.4" y="31.3">8</text>
<text x="176.9" y="30.4">IN1_A3</text>
<text x="176.9" y="32.1">IN1_A4</text>
<text x="176.9" y="35.7">IN2_A1</text>
<text x="183.5" y="35.7">OUT2_Y1</text>
<text x="183.5" y="32.1">OUT1_Y4</text>
<text x="183.5" y="30.4">OUT1_Y3</text>
<text x="192.9" y="34.8">9</text>
<text x="192.9" y="31.3">12</text>
<text x="198.2" y="31.3">4</text>
<text x="207.1" y="31.3">5</text>
<text x="89.6" y="36.6">16</text>
<text x="89.6" y="38.4">15</text>
<text x="89.6" y="41.8">14</text>
<text x="93.9" y="37.4">SCLK</text>
<text x="93.9" y="39.2">DIN</text>
<text x="105.3" y="37.4">VOUTG</text>
<text x="105.3" y="39.2">VOUTH</text>
<text x="113.5" y="41.8">8</text>
<text x="113.5" y="36.6">7</text>
<text x="113.5" y="38.4">10</text>
<text x="172.7" y="36.6">13</text>
<text x="172.7" y="38.4">15</text>
<text x="172.7" y="40">17</text>
<text x="176.9" y="37.4">IN2_A2</text>
<text x="176.9" y="39.2">IN2_A3</text>
<text x="176.9" y="41">IN2_A4</text>
<text x="183.5" y="41">OUT2_Y4</text>
<text x="183.5" y="39.2">OUT2_Y3</text>
<text x="183.5" y="37.4">OUT2_Y2</text>
<text x="192.9" y="40">3</text>
<text x="192.9" y="38.4">5</text>
<text x="192.9" y="36.6">7</text>
<text x="93.9" y="42.8">GND</text>
<text x="101" y="42.8">VREF IN/OUT</text>
<text x="172.7" y="47.1">10</text>
<text x="173.4" y="43.6">1</text>
<text x="176.9" y="44.5">OE1_B</text>
<text x="176.9" y="48">GND</text>
<text x="185.5" y="44.5">OE2_B</text>
<text x="187" y="48">VCC</text>
<text x="192.9" y="43.6">19</text>
<text x="192.9" y="47.1">20</text>
<text x="147" y="77.8" transform="rotate(-90 147 77.8)">8</text>
<text x="219.4" y="77.1">14 PUMP1_I_OVER</text>
<text x="219.4" y="75.4">15 PUMP1_I_IN</text>
<text x="41" y="80.7">2</text>
<text x="44.5" y="81.5">-INA</text>
<text x="138.2" y="80.7">6</text>
<text x="141.5" y="81.5">-INB</text>
<text x="148" y="83.7" transform="rotate(-90 148 83.7)">VCC</text>
<text x="219.4" y="82.5">11 AGND</text>
<text x="219.4" y="80.7">12 PUMP1_EN_O</text>
<text x="219.4" y="78.9">13 PUMP1_I_O</text>
<text x="41" y="87.7">3</text>
<text x="44.5" y="88.6">+INA</text>
<text x="55.4" y="85.1">OUTA</text>
<text x="62.3" y="84.2">1</text>
<text x="138.2" y="87.7">5</text>
<text x="141.5" y="88.6">+INB</text>
<text x="148" y="88.5" transform="rotate(-90 148 88.5)">GND</text>
<text x="152.4" y="85.1">OUTB</text>
<text x="159.4" y="84.2">7</text>
<text x="219.4" y="89.5">7</text>
<text x="219.4" y="87.7">8</text>
<text x="219.4" y="85.9">9</text>
<text x="219.4" y="84.2">10 PUMP2_I_IN</text>
<text x="147" y="92" transform="rotate(-90 147 92)">4</text>
<text x="219.4" y="94.8">4</text>
<text x="219.4" y="93">5</text>
<text x="219.4" y="91.3">6</text>
<text x="219.4" y="100">1</text>
<text x="219.4" y="98.3">2</text>
<text x="219.4" y="96.6">3</text>
<text x="147" y="123.7" transform="rotate(-90 147 123.7)">8</text>
<text x="219.4" y="124.8">9</text>
<text x="219.4" y="123">10 PUMP4_I_IN</text>
<text x="41" y="126.5">2</text>
<text x="44.5" y="127.4">-INA</text>
<text x="55.4" y="131">OUTA</text>
<text x="62.3" y="130">1</text>
<text x="138.2" y="126.5">6</text>
<text x="141.5" y="127.4">-INB</text>
<text x="148" y="129.6" transform="rotate(-90 148 129.6)">VCC</text>
<text x="152.4" y="131">OUTB</text>
<text x="159.4" y="130">7</text>
<text x="219.4" y="131.8">5</text>
<text x="219.4" y="130">6</text>
<text x="219.4" y="128.3">7</text>
<text x="219.4" y="126.5">8</text>
<text x="41" y="133.6">3</text>
<text x="44.5" y="134.4">+INA</text>
<text x="138.2" y="133.6">5</text>
<text x="141.5" y="134.4">+INB</text>
<text x="147" y="137.9" transform="rotate(-90 147 137.9)">4</text>
<text x="148" y="134.4" transform="rotate(-90 148 134.4)">GND</text>
<text x="219.4" y="137.1">2</text>
<text x="219.4" y="135.4">3</text>
<text x="219.4" y="133.6">4</text>
<text x="219.4" y="138.9">1</text>
<text x="41" y="172.4">2</text>
<text x="44.5" y="173.3">-INA</text>
<text x="138.2" y="172.4">6</text>
<text x="141.5" y="173.3">-INB</text>
<text x="147" y="169.6" transform="rotate(-90 147 169.6)">8</text>
<text x="41" y="179.5">3</text>
<text x="55.4" y="176.9">OUTA</text>
<text x="62.3" y="175.9">1</text>
<text x="138.2" y="179.5">5</text>
<text x="148" y="175.5" transform="rotate(-90 148 175.5)">VCC</text>
<text x="152.4" y="176.9">OUTB</text>
<text x="159.4" y="175.9">7</text>
<text x="44.5" y="180.3">+INA</text>
<text x="141.5" y="180.3">+INB</text>
<text x="147" y="183.8" transform="rotate(-90 147 183.8)">4</text>
<text x="148" y="180.3" transform="rotate(-90 148 180.3)">GND</text>
</g>
<g font-size="1.1" fill="#000080">
<text x="27.3" y="29.6">FB4</text>
<text x="175.4" y="24.2">U14</text>
<text x="200.2" y="25.2">R30</text>
<text x="203.9" y="24.3">33RX4</text>
<text x="242.7" y="27.9">R31</text>
<text x="249.8" y="27.9">4.7K_1%</text>
<text x="30.9" y="31.3">100ohm/300mA</text>
<text x="41.4" y="34.9">C65</text>
<text x="46.8" y="34.9">C66</text>
<text x="75" y="34.9">R35</text>
<text x="75" y="31.3">R33</text>
<text x="83.9" y="34.9">33R_1%</text>
<text x="83.9" y="31.3">33R_1%</text>
<text x="198.6" y="34.9">R36</text>
<text x="205.6" y="34.9">33R</text>
<text x="242.7" y="30.5">R32</text>
<text x="242.7" y="33.1">R34</text>
<text x="242.7" y="35.8">R37</text>
<text x="249.8" y="30.5">4.7K_1%</text>
<text x="249.8" y="33.1">4.7K_1%</text>
<text x="249.8" y="35.8">4.7K_1%</text>
<text x="41.4" y="38.4">1uF/16V</text>
<text x="46.8" y="38.4">100nF/16V</text>
<text x="75" y="36.7">R38</text>
<text x="75" y="38.4">R39</text>
<text x="83.9" y="36.7">33R_1%</text>
<text x="83.9" y="38.4">33R_1%</text>
<text x="242.7" y="42">R41</text>
<text x="242.7" y="38.4">R40</text>
<text x="249.8" y="42">4.7K_1%</text>
<text x="249.8" y="38.4">4.7K_1%</text>
<text x="29.1" y="47.2">R43</text>
<text x="38" y="47.2">4.7K_1%</text>
<text x="242.7" y="44.6">R42</text>
<text x="249.8" y="44.6">4.7K_1%</text>
<text x="175.4" y="50.4">SN74AHC244</text>
<text x="175.4" y="51.6">TSSOP20-W44P65</text>
<text x="178.3" y="54.3">C67</text>
<text x="182.7" y="54.3">100nF/16V</text>
<text x="148.3" y="75.5">C68</text>
<text x="152.7" y="77.2">100nF/16V</text>
<text x="239.2" y="75.5">PCI1</text>
<text x="239.2" y="77.2">PIO1</text>
<text x="239.2" y="81.6">PE1</text>
<text x="239.2" y="79">PCO1</text>
<text x="66.2" y="84.3">R44</text>
<text x="73.2" y="84.3">1K_1%</text>
<text x="76.8" y="87.8">C69</text>
<text x="163.3" y="84.3">R45</text>
<text x="170.4" y="84.3">1K_1%</text>
<text x="173.9" y="87.8">C70</text>
<text x="239.2" y="84.3">PCI2</text>
<text x="239.2" y="87.8">PCO2</text>
<text x="239.2" y="86.1">PIO2</text>
<text x="76.8" y="91.3">100nF/16V</text>
<text x="173.9" y="91.3">100nF/16V</text>
<text x="239.2" y="90.5">PE2</text>
<text x="239.2" y="93.1">PCI3</text>
<text x="239.2" y="94.9">PIO3</text>
<text x="239.2" y="96.7">PCO3</text>
<text x="239.2" y="99.3">PE3</text>
<text x="214.3" y="103.3">FPC1</text>
<text x="148.3" y="121.3">C71</text>
<text x="152.7" y="123.1">100nF/16V</text>
<text x="239.2" y="123.1">PCI4</text>
<text x="239.2" y="124.9">PIO4</text>
<text x="66.2" y="130.2">R46</text>
<text x="73.2" y="130.2">1K_1%</text>
<text x="163.3" y="130.2">R47</text>
<text x="170.4" y="130.2">1K_1%</text>
<text x="239.2" y="126.7">PCO4</text>
<text x="239.2" y="129.3">PE4</text>
<text x="239.2" y="131.9">PCI5</text>
<text x="76.8" y="137.2">100nF/16V</text>
<text x="76.8" y="133.7">C72</text>
<text x="173.9" y="137.2">100nF/16V</text>
<text x="173.9" y="133.7">C73</text>
<text x="239.2" y="135.4">PCO5</text>
<text x="239.2" y="133.7">PIO5</text>
<text x="214.3" y="142.2">FPC2</text>
<text x="239.2" y="138.2">PE5</text>
<text x="148.3" y="167.2">C74</text>
<text x="152.7" y="169">100nF/16V</text>
<text x="66.2" y="176">R48</text>
<text x="73.2" y="176">1K_1%</text>
<text x="76.8" y="179.6">C75</text>
<text x="76.8" y="183.1">100nF/16V</text>
</g>
</svg>
